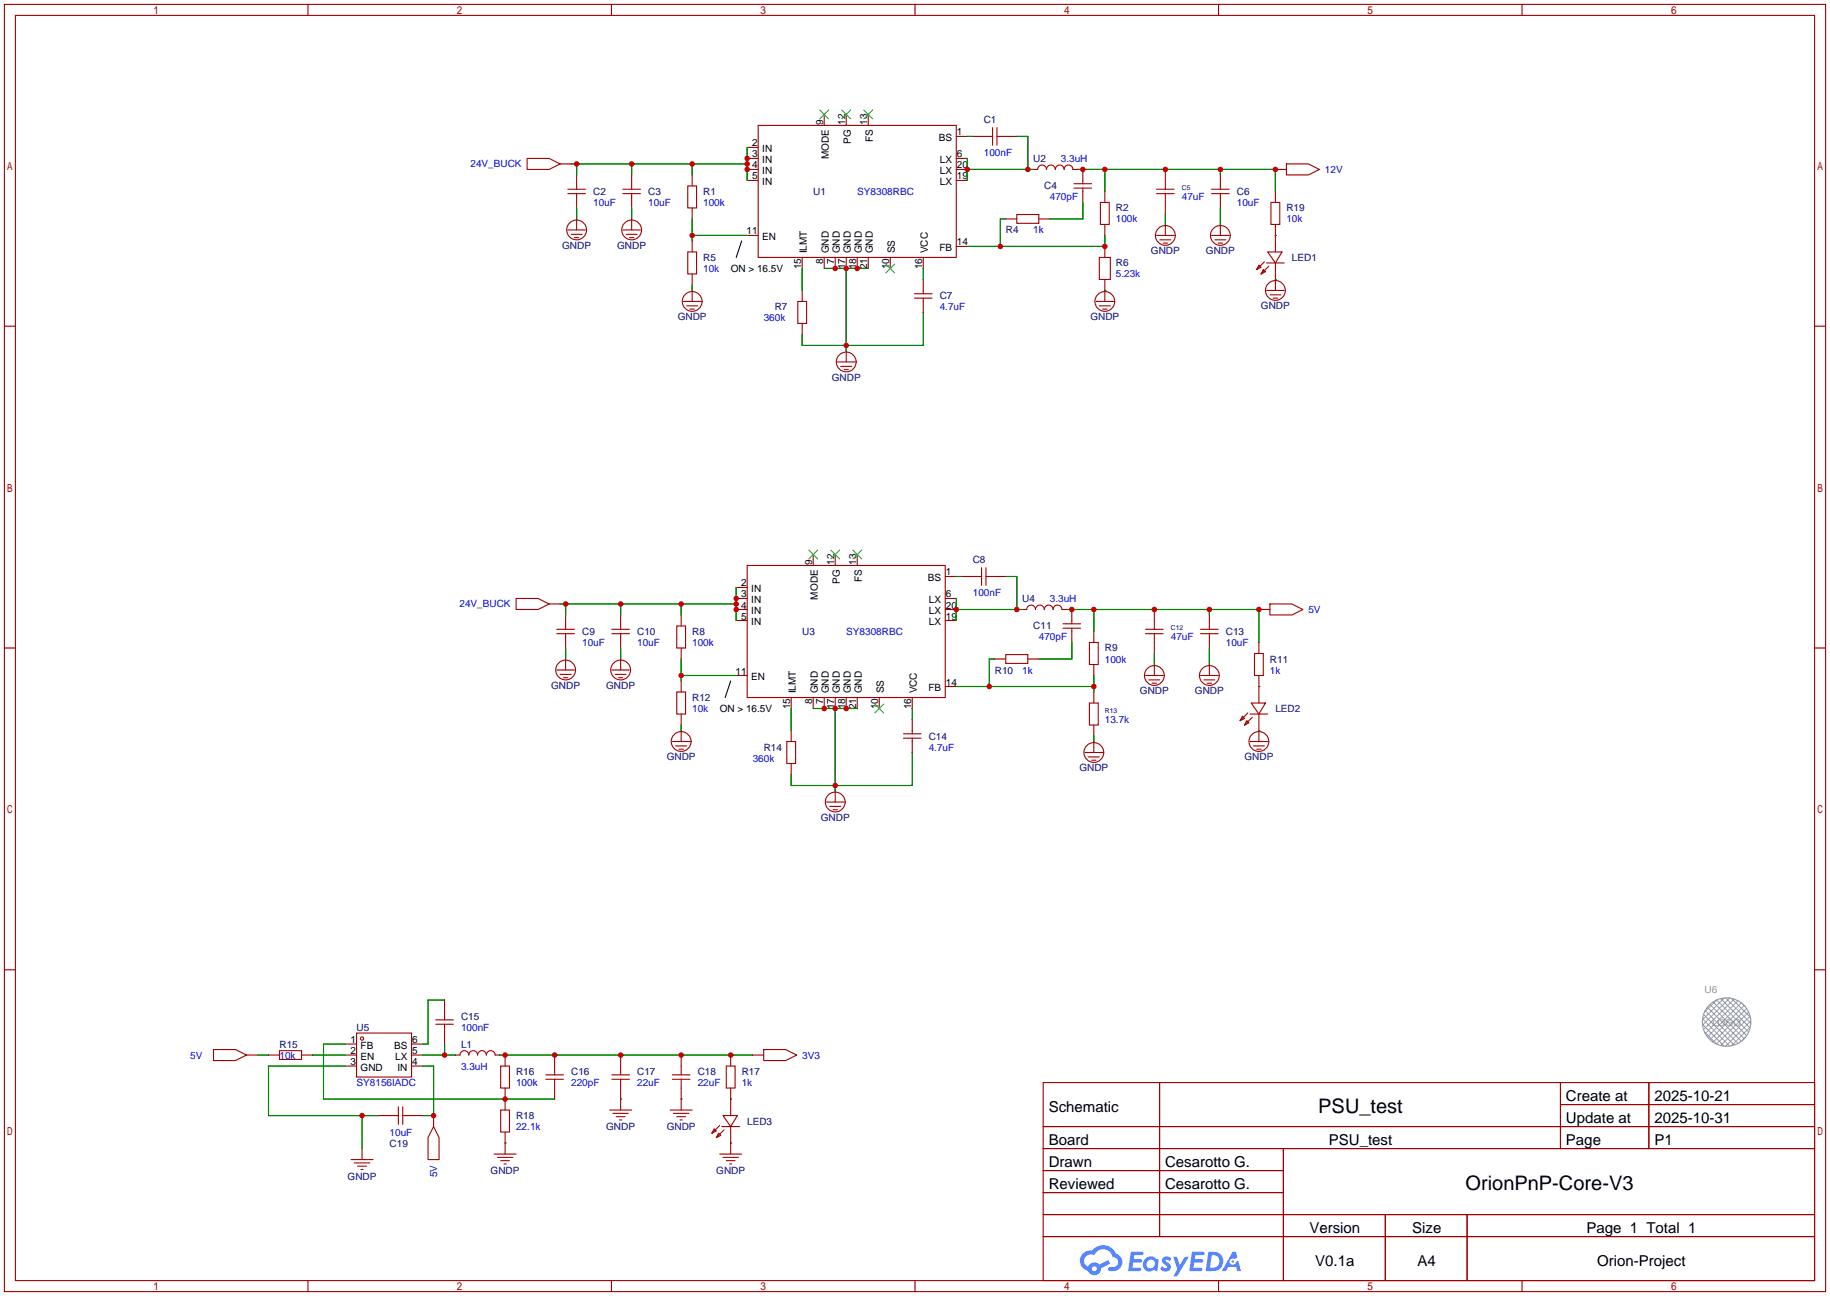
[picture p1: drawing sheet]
<svg xmlns="http://www.w3.org/2000/svg" width="422mm" height="299mm" viewBox="0 0 422 299" stroke-linecap="round" stroke-linejoin="round" font-family="sans-serif">
<g fill="none" stroke="#a10000" stroke-width=".25">
<path d="M1 1h420.4v297.2h-420.4zM3.6 3.6h415.2v292.1h-415.2zM71.1 1v2.6M141.1 1v2.6M211.2 1v2.6M281.3 1v2.6M351.3 1v2.6M1 75.3h2.6M418.8 75.3h2.6M1 149.6h2.6M418.8 149.6h2.6M1 223.9h2.6"/>
<path d="M418.8 223.9h2.6M240.8 249.9h178v45.8h-178zM267.7 249.9v35.6M360.2 249.9v15.3M360.2 255h58.6M380.6 249.9v15.3M240.8 260.1h178M240.8 265.2h178M240.8 270.3h55.4M240.8 275.3h55.4M296.2 265.2v30.5M71.1 295.7v2.5"/>
<path d="M141.1 295.7v2.5M211.2 295.7v2.5M240.8 280.4h178M240.8 285.5h178M281.3 295.7v2.5M319.8 280.4v15.3M338.6 280.4v15.3M351.3 295.7v2.5"/>
</g>
<g fill="#5487ff">
<path d="M268.5 290.3a1.3 1.3 0 0 1 1.9 .3l-.4 .6a.54 .54 0 0 0-1-.2l.2 .2a1.28 1.28 0 0 1 .8 2 1.53 1.53 0 0 1-2.2-.3l.5-.6 .8 .5a.31 .31 0 0 0 .3-.3 .31 .31 0 0 0-.2-.3 1.12 1.12 0 0 1-.7-1.9z"/>
<path d="M270.8 290.2h.8l.7 1.9 1.2-1.9h.9l-2.7 4.5h-.9l1-1.7z"/>
<path d="M261 289h2.3a.46 .46 0 0 1 .5 .1 .46 .46 0 0 1 .1 .5l-.3 .2h-1.8l-.1 .9h1.6a.4 .4 0 0 1 .3 .4 .4 .4 0 0 1-.4 .4h-1.6l-.2 1.2h1.4a.46 .46 0 0 1 .5 .1 .46 .46 0 0 1 .1 .5l-.4 .2h-2.6z"/>
<path d="M275.1 289h2.3a.47 .47 0 0 1 .5 .1 .47 .47 0 0 1 .1 .5l-.3 .2h-1.8l-.1 .9h1.6a.4 .4 0 0 1 .4 .4 .4 .4 0 0 1-.5 .4h-1.6l-.2 1.2h1.4a.46 .46 0 0 1 .5 .1 .46 .46 0 0 1 .1 .5l-.4 .2h-2.6z"/>
<path d="M284.5 289h.8l.3 1.3-.6 .4a.75 .75 0 0 0-1.1 .3 .75 .75 0 0 0 .5 1 .75 .75 0 0 0 .9-.6l.5-.3 .6 2.4h-.8l-.3-1h-1.8l-.5 1h-1z"/>
<path d="M278.9 289l-.6 4.5h1.4a2.27 2.27 0 0 0 2.7-2.3 2.27 2.27 0 0 0-2.7-2.2zM279.7 289.8a1.5 1.5 0 0 1 1.8 1.5 1.5 1.5 0 0 1-1.9 1.4h-.3z"/>
<path d="M264.4 290.6a1.6 1.6 0 0 0-.4 2.3 1.6 1.6 0 0 0 2.3 .2l.8 .4 .3-2.5-.1-.3h-.5a1.58 1.58 0 0 0-2.4-.1zM265 291.1a.99 .99 0 0 1 1.6 .6 .99 .99 0 0 1-1.3 1.1 .98 .98 0 0 1-.3-1.7z"/>
<path d="M250 289.4a2.37 2.37 0 0 0 1.1 4 1.54 1.54 0 0 0 1.8 1 1.54 1.54 0 0 0 1.2-1.6l2.2-1.1-.5-.8-2.1 1.1a1.57 1.57 0 0 0-2.6 .4 1.5 1.5 0 0 1-.7-2.1 1.5 1.5 0 0 1 2.2-.5 2.23 2.23 0 0 1 2.3-1.4 2.23 2.23 0 0 1 1.9 1.8 1.16 1.16 0 0 1 1.3 1.1 1.16 1.16 0 0 1-1.1 1.3h-.7a.47 .47 0 0 0-.5 .3 .47 .47 0 0 0 .4 .6 2.14 2.14 0 0 0 2.7-1.4 2.14 2.14 0 0 0-1.3-2.7 3.2 3.2 0 0 0-5.5-.7l-1.1 .1zM252 292.9a.6 .6 0 0 1 1.2 0 .6 .6 0 0 1-1.2 0z"/>
<circle cx="284.6" cy="291.3" r=".28"/>
</g>
<g fill="none" stroke="#a10000" stroke-width=".25">
<path d="M121.7 36.6h5l2.6 1.2-2.6 1.3h-5zM129.3 37.8h2.5M172.5 39.1h2.5M172.5 34h2.5M172.5 36.6h2.5M175 29h45.7v30.4h-45.7zM190.2 26.4v2.6M195.3 26.4v2.6M200.4 26.4v2.6M220.7 39.1h2.6M220.7 31.5h2.6M220.7 36.6h2.6"/>
<path d="M224.5 31.5h4.6M229.1 29.5v4M230.1 31.5h4.6M230.1 29.5v4M238.5 39.1h1a1.02 1.02 0 0 1 1-1 1.02 1.02 0 0 1 1.1 1 1.02 1.02 0 0 1 1-1 1.02 1.02 0 0 1 1 1 1.02 1.02 0 0 1 1-1 1.02 1.02 0 0 1 1 1 1.02 1.02 0 0 1 1-1 1.02 1.02 0 0 1 1 1h1.1M249.9 39.1v3.3M269 39.1v4.6M294.4 39.1h2.5M296.9 37.8h5.1l2.5 1.3-2.5 1.3h-5.1zM131.1 44.7h4M131.1 43.7h4M131.1 53.1h4"/>
<path d="M131.8 54.1h2.6M132.6 54.9h1M133.1 40.4v3.3M133.1 44.7v3.3M133.1 50.5v2.6M143.8 44.7h4M143.8 43.7h4M143.8 53.1h4M144.5 54.1h2.6M145.3 54.9h1M145.8 40.4v3.3M145.8 44.7v3.3"/>
<path d="M145.8 50.5v2.6M158.7 42.9h2.1v5.1h-2.1zM158.7 58.2h2.1v5h-2.1zM159.8 40.4v2.5M159.8 48v2.5M159.8 55.6v2.6M172.5 41.7h2.5M172.5 54.4h2.5M185.2 59.4v2.6M190.2 59.4v2.6M192.8 59.4v2.6M195.3 59.4v2.6"/>
<path d="M197.9 59.4v2.6M200.4 59.4v2.6M205.5 59.4v2.6M213.1 59.4v2.6M220.7 41.7h2.6M220.7 56.9h2.6M232.2 50.5h2.5M234.7 49.5h5.1v2.1h-5.1zM239.8 50.5h2.5M247.9 43.4h4.1M247.9 42.4h4.1M249.9 43.4v3.3"/>
<path d="M253.7 59.4h2.6v5.1h-2.6zM254 46.7h2v5.1h-2zM255 44.2v2.5M255 51.8v2.6M255 56.9v2.5M267 54.4h4M267 44.7h4M267 43.7h4M267.7 55.4h2.6M268.5 56.1h1M269 44.7v4.6M269 51.8v2.6"/>
<path d="M279.7 54.4h4M279.7 44.7h4M279.7 43.7h4M280.4 55.4h2.6M281.2 56.1h1M281.7 40.4v3.3M281.7 44.7v3.3M281.7 51.8v2.6M292.6 58.2h3.3l-1.5 2.5zM293.4 46.7h2v5.1h-2zM294.4 44.2v2.5M294.4 51.8v6.4"/>
<path d="M157.7 69.6h4.1M158.5 70.6h2.5M159.3 71.4h1M159.8 63.2v2.6M159.8 67.1v2.5M184.1 69.6h2.1v5.1h-2.1zM185.2 67.1v2.5M185.2 74.7v2.5M211.1 68.8h4M211.1 67.8h4M213.1 64.5v3.3M213.1 68.8v3.3"/>
<path d="M253 69.6h4M253.7 70.6h2.6M254.5 71.4h1M255 64.5v5.1M290.6 61.2l.5 .5-1 .5zM291.6 62.2l.5 .5-1 .5zM291.8 60.5l-1.7 1.7M292.4 60.7h4M292.4 67.1h4M292.9 61.5l-1.8 1.7M293.1 68.1h2.6M293.9 68.8h1"/>
<path d="M294.4 60.7v6.4M193.3 83.6h4.1M194.1 84.6h2.5M194.8 85.3h1M195.3 81v2.6M119.1 138.2h5.1l2.5 1.2-2.5 1.3h-5.1zM126.7 139.4h2.6M169.9 135.6h2.6M169.9 138.2h2.6M172.5 130.6h45.7v30.4h-45.7zM187.7 128v2.6M192.8 128v2.6"/>
<path d="M197.9 128v2.6M218.2 133.1h2.5M218.2 138.2h2.5M222 133.1h4.6M226.6 131.1v4M227.6 133.1h4.6M227.6 131.1v4M293.1 139.4h5.1l2.5 1.3-2.5 1.3h-5.1zM128.5 146.3h4.1M128.5 145.3h4.1M128.5 154.7h4.1M129.3 155.7h2.5"/>
<path d="M130 156.5h1.1M130.6 142v3.3M130.6 146.3v3.3M130.6 152.1v2.6M141.2 146.3h4.1M141.2 145.3h4.1M141.2 154.7h4.1M142 155.7h2.5M142.7 156.5h1.1M143.3 142v3.3M143.3 146.3v3.3M143.3 152.1v2.6"/>
<path d="M156.2 144.5h2v5.1h-2zM156.2 159.8h2v5h-2zM157.2 142v2.5M157.2 149.6v2.5M157.2 157.2v2.6M169.9 140.7h2.6M169.9 143.3h2.6M169.9 156h2.6M218.2 140.7h2.5M218.2 143.3h2.5M218.2 158.5h2.5M229.6 152.1h2.6"/>
<path d="M232.2 151.1h5v2.1h-5zM236 140.7h1M237 140.7a1.02 1.02 0 0 1 1-1 1.02 1.02 0 0 1 1 1M237.2 152.1h2.6M239 140.7a1.02 1.02 0 0 1 1-1 1.02 1.02 0 0 1 1 1M241 140.7a1.02 1.02 0 0 1 1.1-1 1.02 1.02 0 0 1 1 1M243.1 140.7a1.02 1.02 0 0 1 1-1 1.02 1.02 0 0 1 1 1h1M245.4 145h4M245.4 144h4M247.4 140.7v3.3M247.4 145v3.3M251.5 148.3h2v5.1h-2z"/>
<path d="M252.5 145.8v2.5M252.5 153.4v2.6M252.5 159.8v2.5M264.4 156h4.1M264.4 146.3h4.1M264.4 145.3h4.1M265.2 157h2.5M265.9 157.7h1.1M266.4 140.7v4.6M266.4 146.3v4.6M266.4 153.4v2.6M277.1 156h4.1"/>
<path d="M277.1 146.3h4.1M277.1 145.3h4.1M277.9 157h2.5M278.6 157.7h1.1M279.1 142v3.3M279.1 146.3v3.3M279.1 153.4v2.6M289.6 150.9h2v5.1h-2zM290.6 140.7h2.5M290.6 148.3v2.6M290.6 156v6.3M155.2 171.2h4.1"/>
<path d="M156 172.2h2.5M156.7 173h1M157.2 164.8v2.6M157.2 168.7v2.5M181.6 171.2h2v5.1h-2zM182.6 161v2.6M182.6 168.7v2.5M182.6 176.3v2.5M187.7 161v2.6M190.2 161v2.6M192.8 161v2.6M195.3 161v2.6"/>
<path d="M197.9 161v2.6M202.9 161v2.6M208.5 170.4h4.1M208.5 169.4h4.1M210.6 161v2.6M210.6 166.1v3.3M210.6 170.4v3.3M250.4 173.7h4.1M251.2 174.8h2.5M251.5 162.3h2v5.1h-2zM252 175.5h1M252.5 167.4v2.5"/>
<path d="M252.5 171.2v2.5M286.8 165.4l.5 .5-1 .5zM287.8 166.4l.5 .5-1 .5zM288 164.6l-1.7 1.8M288.5 171.2h4.1M288.5 164.8h4.1M288.8 162.3h3.3l-1.5 2.5zM289.1 165.6l-1.8 1.8M289.3 172.2h2.5M290.1 173h1M290.6 164.8v6.4M190.8 185.2h4"/>
<path d="M191.5 186.2h2.6M192.3 186.9h1M192.8 182.6v2.6M82.3 238.5h12.7v10.2h-12.7zM100.6 235.5h4M100.6 236.5h4M102.6 230.9v4.6M102.6 236.5v4.5M49.3 242.3h5.1l2.5 1.3-2.5 1.3h-5.1zM56.9 243.6h2.5M62 243.6h2.5M64.5 242.6h5.1v2h-5.1z"/>
<path d="M69.6 243.6h2.5M79.8 241h2.5M79.8 243.6h2.5M79.8 246.1h2.5M87.4 257.6h4.5M91.9 255.5v4.1M93 257.6h4.5M93 255.5v4.1M95 241h2.5M95 243.6h2.5M95 246.1h2.5M100.1 257.6v2.5"/>
<path d="M105.2 243.6h1a1.02 1.02 0 0 1 1-1 1.02 1.02 0 0 1 1 1 1.02 1.02 0 0 1 1-1 1.02 1.02 0 0 1 1 1 1.02 1.02 0 0 1 1.1-1 1.02 1.02 0 0 1 1 1 1.02 1.02 0 0 1 1-1 1.02 1.02 0 0 1 1 1h1M115.6 246.1h2v5.1h-2zM115.6 256.3h2v5.1h-2zM116.6 243.6v2.5M116.6 251.2v5.1M126 248.2h4M126 249.2h4M128 243.6v4.6M128 249.2v4.5M140.7 256.3h5.1M141.2 248.2h4.1M141.2 249.2h4.1"/>
<path d="M141.5 257h3.5M142.2 257.8h2.1M143 258.6h.5M143.3 243.6v4.6M143.3 249.2v7.1M154.7 256.3h5.1M155.2 248.2h4.1M155.2 249.2h4.1M155.4 257h3.6M156.2 257.8h2M157 258.6h.5M157.2 243.6v4.6"/>
<path d="M157.2 249.2v7.1M166.1 259.8l-1.8 1.8M166.9 257.6h3.3l-1.5 2.5zM167.6 246.1h2.1v5.1h-2.1zM168.7 243.6v2.5M168.7 251.2v6.4M173.7 243.6h2.6M176.3 242.3h5.1l2.5 1.3-2.5 1.3h-5.1zM81 267.7h5.1M81.8 268.5h3.5M82.5 269.2h2.1M83.3 270h.5"/>
<path d="M83.6 265.2v2.5M100.1 260.1l1.2 2.5v5.1h-2.5v-5.1zM114 266.4h5.1M114.8 267.2h3.6M115.6 268h2M116.3 268.7h.5M116.6 261.4v5M164.8 260.6l.6 .5-1.1 .5zM165.9 261.6l.5 .5-1 .5zM166.1 266.4h5.1M166.6 260.1h4.1M166.9 267.2h3.5"/>
<path d="M167.1 260.9l-1.7 1.7M167.6 268h2.1M168.4 268.7h.5M168.7 260.1v6.3"/>
<circle cx="133.1" cy="53.1" r="2.29"/>
<circle cx="145.8" cy="53.1" r="2.29"/>
<circle cx="269" cy="54.4" r="2.29"/>
<circle cx="281.7" cy="54.4" r="2.29"/>
<circle cx="159.8" cy="69.6" r="2.29"/>
<circle cx="255" cy="69.6" r="2.29"/>
<circle cx="294.4" cy="67.1" r="2.29"/>
<circle cx="195.3" cy="83.6" r="2.29"/>
<circle cx="130.6" cy="154.7" r="2.29"/>
<circle cx="143.3" cy="154.7" r="2.29"/>
<circle cx="266.4" cy="156" r="2.29"/>
<circle cx="279.1" cy="156" r="2.29"/>
<circle cx="157.2" cy="171.2" r="2.29"/>
<circle cx="252.5" cy="173.7" r="2.29"/>
<circle cx="290.6" cy="171.2" r="2.29"/>
<circle cx="192.8" cy="185.2" r="2.29"/>
<circle cx="83.6" cy="239.8" r=".38"/>
</g>
<g fill="none" stroke="#008700" stroke-width=".25">
<path d="M131.8 37.8h40.7M133.1 37.8v2.6M145.8 37.8v2.6M159.8 37.8v2.6M172.5 34v7.7M223.3 39.1h15.2M223.3 31.5h1.2M223.3 36.6v5.1M234.7 31.5h2.5v7.6M248.7 39.1h45.7v5.1M255 39.1v5.1M281.7 39.1v1.3"/>
<path d="M133.1 48v2.5M145.8 48v2.5M159.8 50.5v5.1M159.8 54.4h12.7M232.2 50.5h-1.3v6.4M249.9 46.7v3.8h-7.6M255 54.4v2.5h-31.7M269 49.3v2.5M281.7 48v3.8M294.4 54.4h.1M159.8 65.8v1.3M185.2 62v5.1"/>
<path d="M190.2 62h10.2M195.3 62v19M213.1 72.1v7.7h-27.9v-2.6M213.1 62v2.5M255 67.1h.1M294.4 64.5h.1M129.3 139.4h40.6M130.6 139.4v2.6M143.3 139.4v2.6M157.2 139.4v2.6M169.9 135.6v7.7M220.7 133.1h1.3"/>
<path d="M220.7 138.2v5.1M232.2 133.1h2.5v7.6M130.6 149.6v2.5M143.3 149.6v2.5M157.2 152.1v5.1M157.2 156h12.7M220.7 140.7h15.3M220.7 158.5h31.8M229.6 152.1h-1.3v6.4M246.1 140.7h44.5v7.6M247.4 148.3v3.8h-7.6M252.5 140.7v5.1"/>
<path d="M252.5 156v3.8M266.4 150.9v2.5M279.1 140.7v1.3M279.1 149.6v3.8M290.6 158.5h.1M157.2 167.4v1.3M182.6 163.6v5.1M187.7 163.6h10.2M192.8 163.6v19M210.6 173.7v7.7h-28v-2.6M210.6 163.6v2.5M252.5 169.9v1.3"/>
<path d="M290.6 168.7h.1M102.6 230.9h-3.8v10.1h-1.3M59.4 243.6h2.6M72.1 243.6h7.7M79.8 241h-5.1v12.7h53.3M79.8 246.1h-17.8v11.5h25.4M83.6 257.6v7.6M97.5 243.6h7.7M97.5 246.1h2.6v11.5h-2.6M102.6 241v2.6M115.3 243.6h58.4M143.3 253.7h.1"/>
<path d="M157.2 253.7h.1M168.7 253.7h.1M116.6 263.9h.1M168.7 263.9h.1"/>
</g>
<g fill="none" stroke="#3c3" stroke-width=".25">
<path d="M189.2 25.4l2.1 2M191.3 25.4l-2.1 2M194.3 25.4l2 2M196.3 25.4l-2 2M199.4 25.4l2 2M201.4 25.4l-2 2M204.5 61l2 2M206.5 61l-2 2M186.7 127l2 2M188.7 127l-2 2M191.8 127l2 2M193.8 127l-2 2"/>
<path d="M196.8 127l2.1 2M198.9 127l-2.1 2M201.9 162.6l2.1 2M204 162.6l-2.1 2"/>
</g>
<path d="M171.2 55.6l-1.3 3.8M168.7 157.2l-1.3 3.8" fill="none" stroke="#000" stroke-width=".25"/>
<g fill="none" stroke="#999" stroke-width=".23">
<path d="M393 236.5l5 5M393 235.3l6.2 6.2M393.2 234.2l7.1 7.1M393.4 238.2l2.9 2.9M393.6 233.3l7.6 7.6M394.1 232.6l7.8 7.8M394.7 231.9l7.9 7.9M395.4 231.3l7.8 7.8M396.2 230.9l7.4 7.4M396.3 230.9l-2.9 2.8M397.2 230.5l6.7 6.8M398 230.4l-5 5"/>
<path d="M398.3 230.4l5.8 5.8M399.2 230.4l-6.2 6.3M399.7 230.5l4.3 4.3M400.3 230.7l-7.1 7M401.2 231l-7.6 7.6M401.9 231.5l-7.8 7.9M402.1 231.7l.7 .7M402.6 232.1l-7.9 7.9M402.8 239.6l-.7 .6M403.2 232.9l-7.8 7.7M403.6 233.7l-7.4 7.4M403.9 234.6l-6.7 6.8"/>
<path d="M404 237.1l-4.3 4.3M404.1 235.7l-5.8 5.8"/>
</g>
<circle cx="398.5" cy="236" r="5.6" fill="none" stroke="#999" stroke-width=".25"/>
<g fill="#c00">
<circle cx="294.4" cy="39.1" r=".63"/>
<circle cx="281.7" cy="39.1" r=".63"/>
<circle cx="269" cy="39.1" r=".63"/>
<circle cx="255" cy="39.1" r=".63"/>
<circle cx="249.9" cy="39.1" r=".63"/>
<circle cx="290.6" cy="140.7" r=".63"/>
<circle cx="279.1" cy="140.7" r=".63"/>
<circle cx="266.4" cy="140.7" r=".63"/>
<circle cx="252.5" cy="140.7" r=".63"/>
<circle cx="247.4" cy="140.7" r=".63"/>
<circle cx="157.2" cy="243.6" r=".63"/>
<circle cx="143.3" cy="243.6" r=".63"/>
<circle cx="168.7" cy="243.6" r=".63"/>
<circle cx="128" cy="243.6" r=".63"/>
<circle cx="116.6" cy="243.6" r=".63"/>
<circle cx="116.6" cy="253.7" r=".63"/>
<circle cx="102.6" cy="243.6" r=".63"/>
<circle cx="100.1" cy="257.6" r=".63"/>
<circle cx="83.6" cy="257.6" r=".63"/>
<circle cx="255" cy="56.9" r=".63"/>
<circle cx="230.9" cy="56.9" r=".63"/>
<circle cx="172.5" cy="36.6" r=".63"/>
<circle cx="172.5" cy="37.8" r=".63"/>
<circle cx="172.5" cy="39.1" r=".63"/>
<circle cx="159.8" cy="37.8" r=".63"/>
<circle cx="145.8" cy="37.8" r=".63"/>
<circle cx="133.1" cy="37.8" r=".63"/>
<circle cx="192.8" cy="62" r=".63"/>
<circle cx="195.3" cy="62" r=".63"/>
<circle cx="197.9" cy="62" r=".63"/>
<circle cx="195.3" cy="79.8" r=".63"/>
<circle cx="223.3" cy="39.1" r=".63"/>
<circle cx="237.2" cy="39.1" r=".63"/>
<circle cx="159.8" cy="54.4" r=".63"/>
<circle cx="252.5" cy="158.5" r=".63"/>
<circle cx="228.3" cy="158.5" r=".63"/>
<circle cx="169.9" cy="138.2" r=".63"/>
<circle cx="169.9" cy="139.4" r=".63"/>
<circle cx="169.9" cy="140.7" r=".63"/>
<circle cx="157.2" cy="139.4" r=".63"/>
<circle cx="143.3" cy="139.4" r=".63"/>
<circle cx="130.6" cy="139.4" r=".63"/>
<circle cx="190.2" cy="163.6" r=".63"/>
<circle cx="192.8" cy="163.6" r=".63"/>
<circle cx="195.3" cy="163.6" r=".63"/>
<circle cx="192.8" cy="181.4" r=".63"/>
<circle cx="220.7" cy="140.7" r=".63"/>
<circle cx="234.7" cy="140.7" r=".63"/>
<circle cx="157.2" cy="156" r=".63"/>
</g>
<g font-size="4.6">
<text x="304.3" y="257">PSU_test</text>
<text x="338.3" y="274.8">OrionPnP-Core-V3</text>
</g>
<g font-size="3.5">
<text x="242.1" y="256.7">Schematic</text>
<text x="361.5" y="254.2">Create at</text>
<text x="381.9" y="254.2">2025-10-21</text>
<text x="361.5" y="259.2">Update at</text>
<text x="381.9" y="259.2">2025-10-31</text>
<text x="242.1" y="264.3">Board</text>
<text x="242.1" y="269.4">Drawn</text>
<text x="268.9" y="269.4">Cesarotto G.</text>
<text x="306.7" y="264.3">PSU_test</text>
<text x="361.5" y="264.3">Page</text>
<text x="381.9" y="264.3">P1</text>
<text x="242.1" y="274.5">Reviewed</text>
<text x="268.9" y="274.5">Cesarotto G.</text>
<text x="302.3" y="284.6">Version</text>
<text x="326" y="284.6">Size</text>
<text x="366.2" y="284.6">Page 1 Total 1</text>
<text x="303.6" y="292.3">V0.1a</text>
<text x="327.2" y="292.3">A4</text>
<text x="368.7" y="292.3">Orion-Project</text>
</g>
<g font-size="2.3">
<text x="190" y="28.8" transform="rotate(-90 190 28.8)">9</text>
<text x="195.1" y="28.8" transform="rotate(-90 195.1 28.8)">12</text>
<text x="200.2" y="28.8" transform="rotate(-90 200.2 28.8)">13</text>
<text x="173.6" y="33.8">2</text>
<text x="175.9" y="35.1">IN</text>
<text x="196.4" y="33.2" transform="rotate(-90 196.4 33.2)">PG</text>
<text x="201.4" y="32.8" transform="rotate(-90 201.4 32.8)">FS</text>
<text x="216.7" y="32.5">BS</text>
<text x="220.9" y="31.3">1</text>
<text x="173.6" y="36.3">3</text>
<text x="173.6" y="38.9">4</text>
<text x="173.6" y="41.4">5</text>
<text x="175.9" y="37.6">IN</text>
<text x="175.9" y="40.2">IN</text>
<text x="191.3" y="36.8" transform="rotate(-90 191.3 36.8)">MODE</text>
<text x="217" y="37.6">LX</text>
<text x="217" y="40.2">LX</text>
<text x="220.9" y="36.3">6</text>
<text x="220.9" y="41.4">19</text>
<text x="220.9" y="38.9">20</text>
<text x="175.9" y="42.7">IN</text>
<text x="217" y="42.7">LX</text>
<text x="172.3" y="54.1">11</text>
<text x="175.9" y="55.4">EN</text>
<text x="186.2" y="58.5" transform="rotate(-90 186.2 58.5)">ILMT</text>
<text x="191.3" y="58.5" transform="rotate(-90 191.3 58.5)">GND</text>
<text x="193.8" y="58.5" transform="rotate(-90 193.8 58.5)">GND</text>
<text x="196.4" y="58.5" transform="rotate(-90 196.4 58.5)">GND</text>
<text x="198.9" y="58.5" transform="rotate(-90 198.9 58.5)">GND</text>
<text x="201.4" y="58.5" transform="rotate(-90 201.4 58.5)">GND</text>
<text x="206.5" y="58.5" transform="rotate(-90 206.5 58.5)">SS</text>
<text x="214.1" y="58.5" transform="rotate(-90 214.1 58.5)">VCC</text>
<text x="216.8" y="57.9">FB</text>
<text x="220.9" y="56.7">14</text>
<text x="168.7" y="62.8">ON &gt; 16.5V</text>
<text x="184.9" y="62.1" transform="rotate(-90 184.9 62.1)">15</text>
<text x="190" y="60.8" transform="rotate(-90 190 60.8)">8</text>
<text x="192.6" y="60.8" transform="rotate(-90 192.6 60.8)">7</text>
<text x="195.1" y="62.1" transform="rotate(-90 195.1 62.1)">17</text>
<text x="197.6" y="62.1" transform="rotate(-90 197.6 62.1)">18</text>
<text x="200.2" y="62.1" transform="rotate(-90 200.2 62.1)">21</text>
<text x="205.3" y="62.1" transform="rotate(-90 205.3 62.1)">10</text>
<text x="212.9" y="62.1" transform="rotate(-90 212.9 62.1)">16</text>
<text x="187.5" y="130.4" transform="rotate(-90 187.5 130.4)">9</text>
<text x="192.6" y="130.4" transform="rotate(-90 192.6 130.4)">12</text>
<text x="197.6" y="130.4" transform="rotate(-90 197.6 130.4)">13</text>
<text x="171.1" y="135.4">2</text>
<text x="171.1" y="137.9">3</text>
<text x="173.4" y="136.7">IN</text>
<text x="193.8" y="134.8" transform="rotate(-90 193.8 134.8)">PG</text>
<text x="198.9" y="134.4" transform="rotate(-90 198.9 134.4)">FS</text>
<text x="214.2" y="134.1">BS</text>
<text x="218.3" y="132.9">1</text>
<text x="218.3" y="137.9">6</text>
<text x="171.1" y="140.5">4</text>
<text x="171.1" y="143">5</text>
<text x="173.4" y="139.2">IN</text>
<text x="173.4" y="141.8">IN</text>
<text x="188.7" y="138.4" transform="rotate(-90 188.7 138.4)">MODE</text>
<text x="214.4" y="139.2">LX</text>
<text x="214.4" y="141.8">LX</text>
<text x="218.3" y="143">19</text>
<text x="218.3" y="140.5">20</text>
<text x="173.4" y="144.3">IN</text>
<text x="214.4" y="144.3">LX</text>
<text x="169.8" y="155.7">11</text>
<text x="173.4" y="157">EN</text>
<text x="183.7" y="160.1" transform="rotate(-90 183.7 160.1)">ILMT</text>
<text x="188.7" y="160.1" transform="rotate(-90 188.7 160.1)">GND</text>
<text x="191.3" y="160.1" transform="rotate(-90 191.3 160.1)">GND</text>
<text x="193.8" y="160.1" transform="rotate(-90 193.8 160.1)">GND</text>
<text x="196.4" y="160.1" transform="rotate(-90 196.4 160.1)">GND</text>
<text x="198.9" y="160.1" transform="rotate(-90 198.9 160.1)">GND</text>
<text x="204" y="160.1" transform="rotate(-90 204 160.1)">SS</text>
<text x="211.6" y="160.1" transform="rotate(-90 211.6 160.1)">VCC</text>
<text x="214.3" y="159.5">FB</text>
<text x="218.3" y="158.3">14</text>
<text x="166.1" y="164.4">ON &gt; 16.5V</text>
<text x="182.4" y="163.7" transform="rotate(-90 182.4 163.7)">15</text>
<text x="187.5" y="162.4" transform="rotate(-90 187.5 162.4)">8</text>
<text x="190" y="162.4" transform="rotate(-90 190 162.4)">7</text>
<text x="192.6" y="163.7" transform="rotate(-90 192.6 163.7)">17</text>
<text x="195.1" y="163.7" transform="rotate(-90 195.1 163.7)">18</text>
<text x="197.6" y="163.7" transform="rotate(-90 197.6 163.7)">21</text>
<text x="202.7" y="163.7" transform="rotate(-90 202.7 163.7)">10</text>
<text x="210.3" y="163.7" transform="rotate(-90 210.3 163.7)">16</text>
<text x="80.9" y="240.8">1</text>
<text x="80.9" y="243.4">2</text>
<text x="80.9" y="245.9">3</text>
<text x="83.2" y="242.1">FB</text>
<text x="83.2" y="244.6">EN</text>
<text x="91" y="242.1">BS</text>
<text x="91.2" y="244.6">LX</text>
<text x="95.1" y="245.9">4</text>
<text x="95.1" y="243.4">5</text>
<text x="95.1" y="240.8">6</text>
<text x="83.2" y="247.2">GND</text>
<text x="91.7" y="247.2">IN</text>
</g>
<g font-size="2.3" fill="#000080">
<text x="227.1" y="28.5">C1</text>
<text x="238.5" y="37.4">U2</text>
<text x="136.9" y="45">C2</text>
<text x="149.6" y="45">C3</text>
<text x="162.3" y="45">R1</text>
<text x="187.7" y="45">U1</text>
<text x="241" y="43.7">C4</text>
<text x="285.5" y="45">C6</text>
<text x="232.2" y="53.9">R4</text>
<text x="257.6" y="48.8">R2</text>
<text x="296.9" y="48.8">R19</text>
<text x="129.8" y="57.4">GNDP</text>
<text x="142.5" y="57.4">GNDP</text>
<text x="265.7" y="58.7">GNDP</text>
<text x="278.4" y="58.7">GNDP</text>
<text x="162.3" y="60.2">R5</text>
<text x="257.6" y="61.5">R6</text>
<text x="298.2" y="60.2">LED1</text>
<text x="178.8" y="71.7">R7</text>
<text x="216.9" y="69.1">C7</text>
<text x="291.1" y="71.4">GNDP</text>
<text x="156.4" y="74">GNDP</text>
<text x="251.7" y="74">GNDP</text>
<text x="192" y="87.9">GNDP</text>
<text x="224.5" y="130.1">C8</text>
<text x="236" y="139">U4</text>
<text x="134.4" y="146.6">C9</text>
<text x="147.1" y="146.6">C10</text>
<text x="159.8" y="146.6">R8</text>
<text x="185.2" y="146.6">U3</text>
<text x="238.5" y="145.3">C11</text>
<text x="283" y="146.6">C13</text>
<text x="229.6" y="155.5">R10</text>
<text x="255" y="150.4">R9</text>
<text x="293.1" y="153">R11</text>
<text x="127.2" y="159">GNDP</text>
<text x="139.9" y="159">GNDP</text>
<text x="159.8" y="161.8">R12</text>
<text x="263.1" y="160.3">GNDP</text>
<text x="275.8" y="160.3">GNDP</text>
<text x="294.4" y="164.4">LED2</text>
<text x="176.3" y="173.3">R14</text>
<text x="214.4" y="170.7">C14</text>
<text x="153.9" y="175.6">GNDP</text>
<text x="249.1" y="178.1">GNDP</text>
<text x="287.2" y="175.6">GNDP</text>
<text x="189.5" y="189.5">GNDP</text>
<text x="82.3" y="238">U5</text>
<text x="106.4" y="235.5">C15</text>
<text x="64.5" y="241.9">R15</text>
<text x="106.4" y="241.9">L1</text>
<text x="119.1" y="248.2">R16</text>
<text x="131.8" y="248.2">C16</text>
<text x="147.1" y="248.2">C17</text>
<text x="161" y="248.2">C18</text>
<text x="171.2" y="248.2">R17</text>
<text x="119.1" y="258.4">R18</text>
<text x="139.9" y="260.9">GNDP</text>
<text x="153.9" y="260.9">GNDP</text>
<text x="172.5" y="259.6">LED3</text>
<text x="89.9" y="264.7">C19</text>
<text x="80.2" y="272.3">GNDP</text>
<text x="113.3" y="271.1">GNDP</text>
<text x="165.3" y="271.1">GNDP</text>
</g>
<g font-size="2.3" fill="#00f">
<text x="108.6" y="38.7">24V_BUCK</text>
<text x="227.1" y="36.1">100nF</text>
<text x="244.9" y="37.4">3.3uH</text>
<text x="305.8" y="39.9">12V</text>
<text x="136.9" y="47.5">10uF</text>
<text x="149.6" y="47.5">10uF</text>
<text x="162.3" y="47.5">100k</text>
<text x="197.9" y="45">SY8308RBC</text>
<text x="242.3" y="46.3">470pF</text>
<text x="272.8" y="46.3">47uF</text>
<text x="285.5" y="47.5">10uF</text>
<text x="238.5" y="53.9">1k</text>
<text x="257.6" y="51.4">100k</text>
<text x="296.9" y="51.4">10k</text>
<text x="162.3" y="62.8">10k</text>
<text x="257.6" y="64.1">5.23k</text>
<text x="216.9" y="71.7">4.7uF</text>
<text x="176.3" y="74.2">360k</text>
<text x="224.5" y="137.7">100nF</text>
<text x="106" y="140.3">24V_BUCK</text>
<text x="242.3" y="139">3.3uH</text>
<text x="302" y="141.5">5V</text>
<text x="134.4" y="149.1">10uF</text>
<text x="147.1" y="149.1">10uF</text>
<text x="159.8" y="149.1">100k</text>
<text x="195.3" y="146.6">SY8308RBC</text>
<text x="239.8" y="147.9">470pF</text>
<text x="270.3" y="147.9">47uF</text>
<text x="283" y="149.1">10uF</text>
<text x="236" y="155.5">1k</text>
<text x="255" y="153">100k</text>
<text x="293.1" y="155.5">1k</text>
<text x="159.8" y="164.4">10k</text>
<text x="255" y="166.9">13.7k</text>
<text x="214.4" y="173.3">4.7uF</text>
<text x="173.7" y="175.8">360k</text>
<text x="106.4" y="238">100nF</text>
<text x="43.9" y="244.4">5V</text>
<text x="64.5" y="244.4">10k</text>
<text x="185.2" y="244.4">3V3</text>
<text x="82.3" y="250.7">SY8156IADC</text>
<text x="106.4" y="246.9">3.3uH</text>
<text x="119.1" y="250.7">100k</text>
<text x="131.8" y="250.7">220pF</text>
<text x="147.1" y="250.7">22uF</text>
<text x="161" y="250.7">22uF</text>
<text x="171.2" y="250.7">1k</text>
<text x="89.9" y="262.2">10uF</text>
<text x="119.1" y="260.9">22.1k</text>
<text x="100.9" y="271.8" transform="rotate(-90 100.9 271.8)">5V</text>
</g>
<g font-size="2.3" fill="#999">
<text x="393.4" y="229.2">U6</text>
<text x="395.2" y="236.8">LOGO</text>
</g>
<g font-size="1.6" fill="#000080">
<text x="272.8" y="43.9">C5</text>
<text x="270.3" y="145.5">C12</text>
<text x="255" y="164.5">R13</text>
</g>
</svg>
